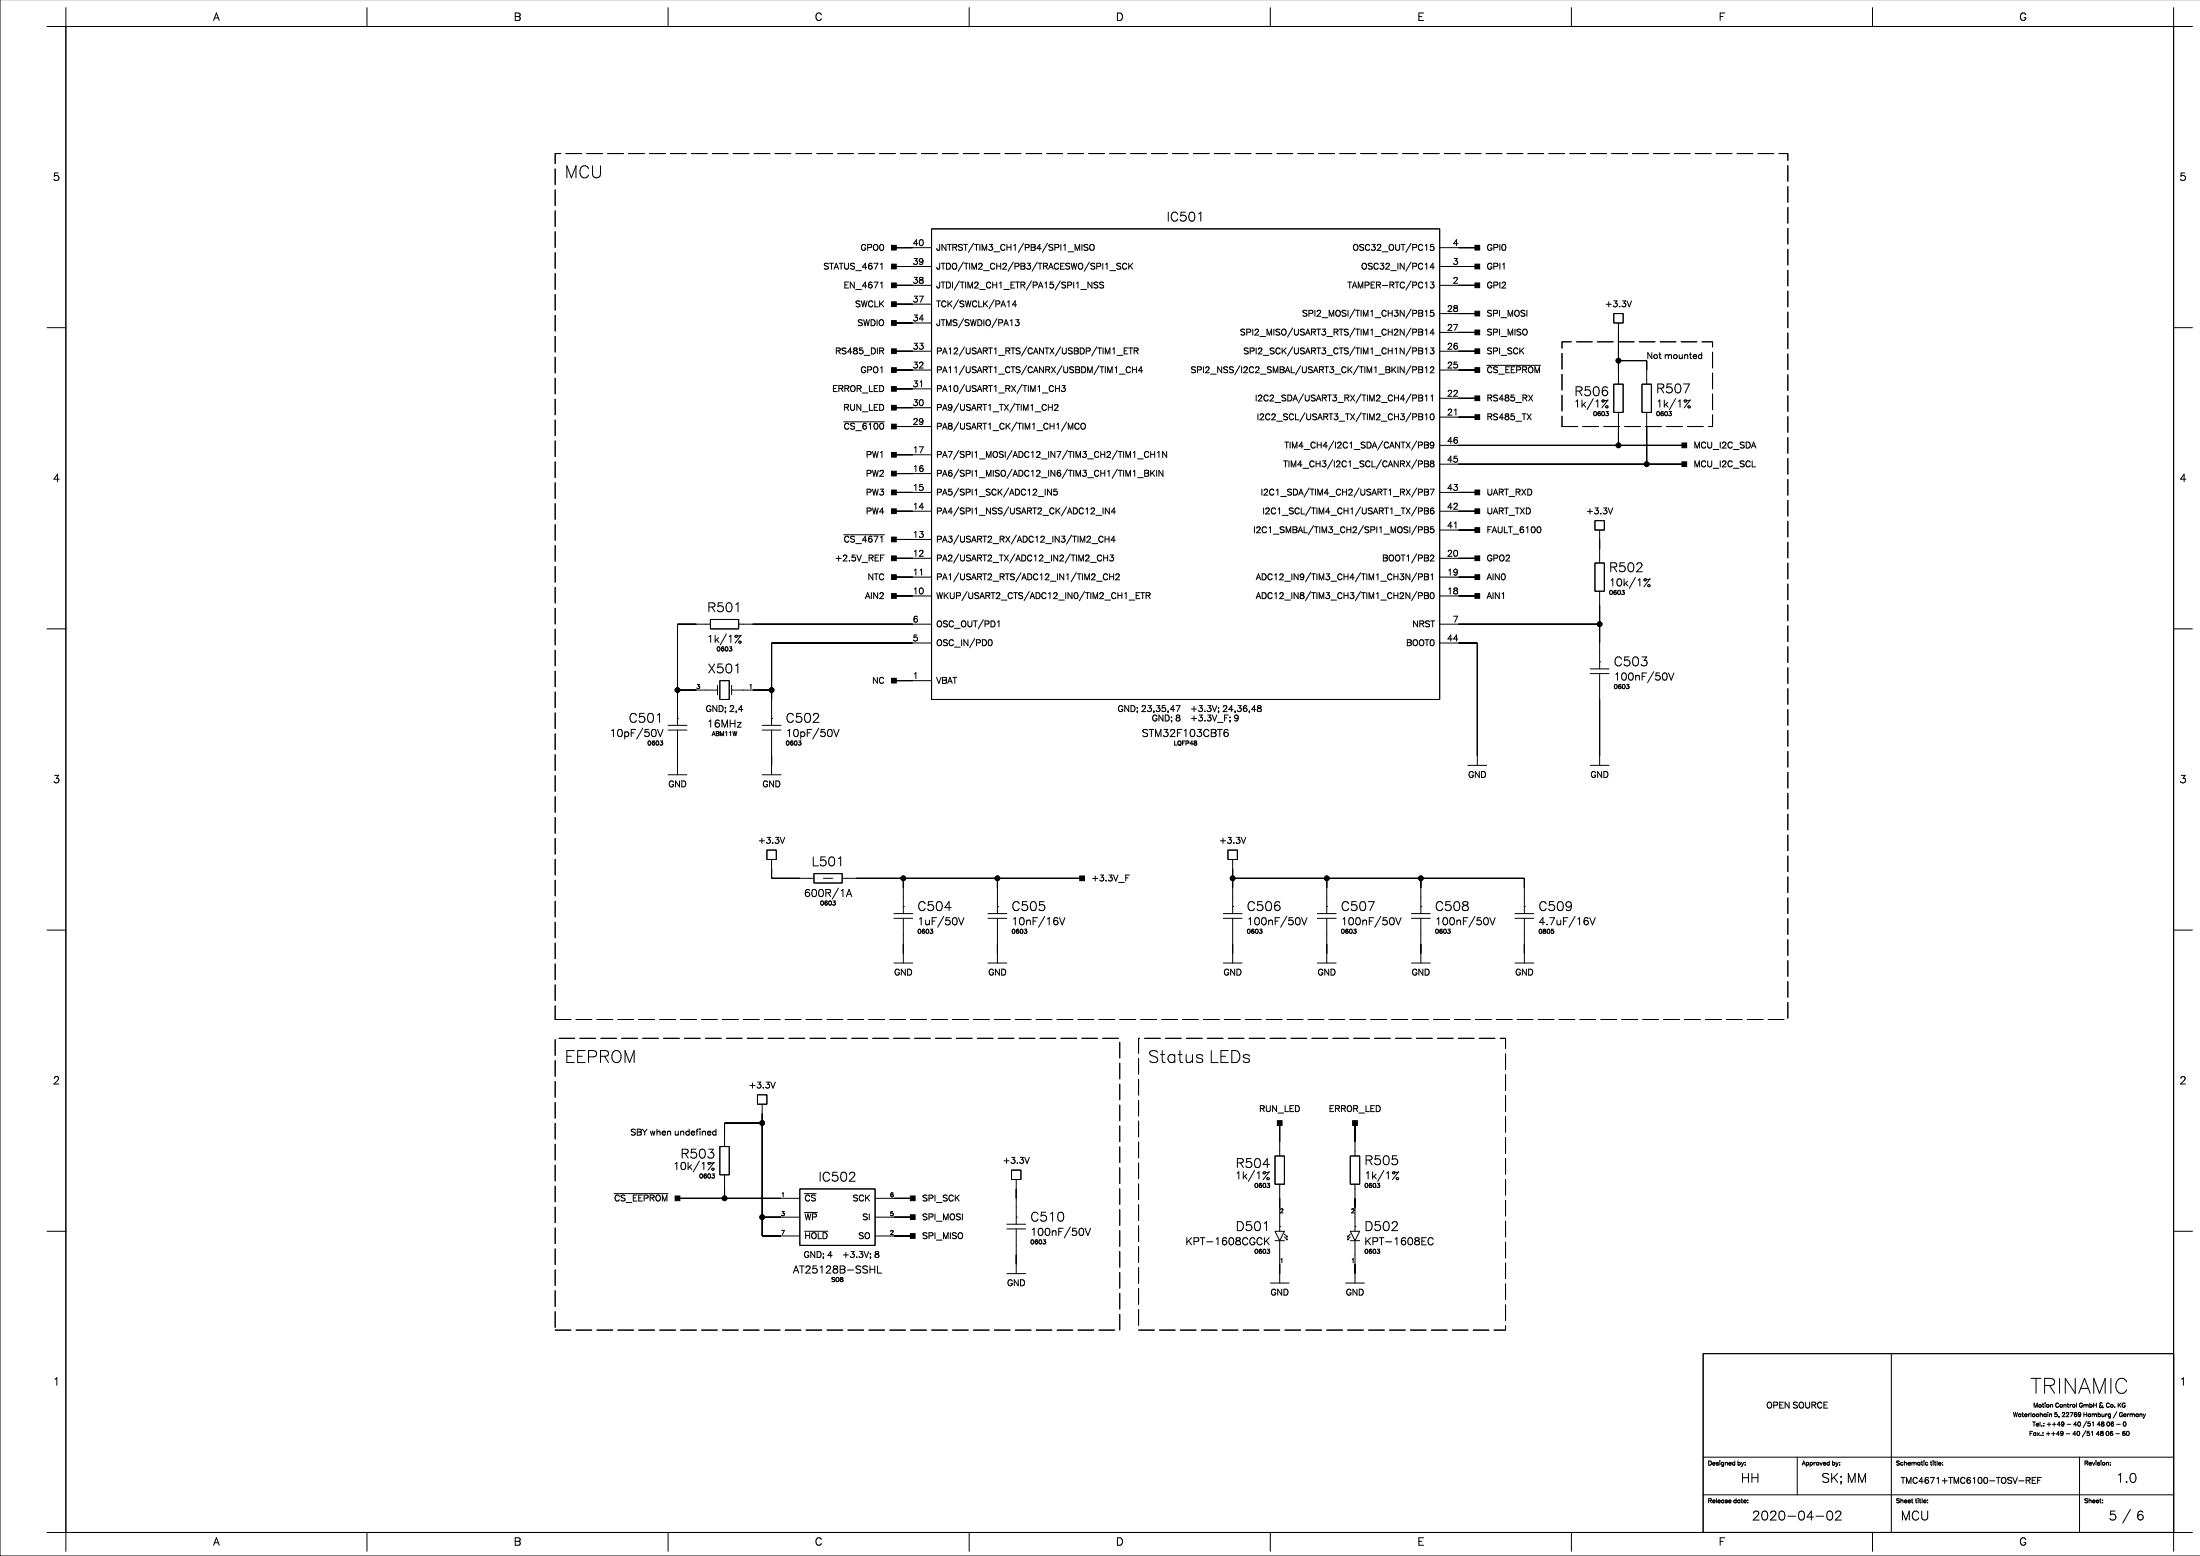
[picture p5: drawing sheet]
<svg xmlns="http://www.w3.org/2000/svg" width="594mm" height="420mm" viewBox="0 0 594 420" stroke-linecap="round" stroke-linejoin="round" font-family="sans-serif">
<g fill="none" stroke="#000" stroke-width=".27">
<path d="M0 -.1v419.9h593.8M17.8 7.1h568.8v406.4h-568.8zM17.8 2.1v5h-5.1M99 2.1v5M180.3 2.1v5M261.6 2.1v5M342.8 2.1v5M424.1 2.1v5M505.3 2.1v5M586.6 2.1v5h5.1M241.2 77h10.2M241.2 71.9h10.2"/>
<path d="M241.2 66.8h10.2M251.4 61.7h137.1v127h-137.1zM380.8 75.8l-1.4 2.5M388.5 77h10.2M388.5 71.9h10.2M388.5 66.8h10.2M12.7 88.4h5.1M241.2 99.8h10.2M241.2 94.8h10.2M241.2 87.1h10.2M241.2 82.1h10.2M258.7 80.9l-1.4 2.4"/>
<path d="M260.1 85.9l-1.4 2.5M268.3 80.9l-1.4 2.4M269.1 85.9l-1.4 2.5M388.5 99.8h10.2M388.5 94.8h10.2M388.5 89.7h10.2M388.5 84.6h10.2M401.2 98.6h14.6M435.5 84.6h2.6v2.5h-2.6zM436.8 87.1v16.5M436.8 97.3h7.6v6.3M586.6 88.4h5.1"/>
<path d="M227.7 113.8h11M241.2 115.1h10.2M241.2 110h10.2M241.2 104.9h10.2M388.5 112.5h10.2M388.5 107.5h10.2M430 107.5l-1.7 3M435.5 103.6h2.6v7.7h-2.6zM436.8 111.3v8.9M443.1 103.6h2.6v7.7h-2.6zM444.4 111.3v13.9M452.2 107.5l-1.7 3"/>
<path d="M241.2 137.9h10.2M241.2 132.9h10.2M241.2 127.8h10.2M241.2 122.7h10.2M388.5 137.9h10.2M388.5 132.9h10.2M388.5 125.2h66.1M388.5 120.2h66.1M227.7 144.3h11M241.2 155.7h10.2M241.2 150.6h10.2M241.2 145.5h10.2"/>
<path d="M382.3 149.4l-1.3 2.5M388.5 155.7h10.2M388.5 150.6h10.2M388.5 143h10.2M430.4 140.5h2.6v2.5h-2.6zM430.4 151.9h2.6v7.6h-2.6zM431.7 143v8.9M431.7 159.5v21M441.4 155.8l-1.7 3M12.7 169.7h5.1M191.7 167.1h7.6v2.6h-7.6zM191.7 168.4h-8.9v27.3"/>
<path d="M196 171l-1.6 3M199.3 168.4h52.1M241.2 160.8h10.2M251.4 173.5h-43.2v22.2M388.5 173.5h10.2v33M388.5 168.4h43.2M388.5 160.8h10.2M431.7 178.6h.1M586.6 169.7h5.1M180.3 197h5.1M180.3 195.7h5.1M182.8 193.8h.1"/>
<path d="M182.8 197v12M182.8 186.2h10.8M193.6 184.9v2.5M194.3 183.6h2.5v5.1h-2.5zM195.5 183.6h.1M197.4 186.2h10.8M197.4 184.9v2.5M205.7 197h5.1M205.7 195.7h5.1M208.2 193.8h.1M208.2 197v12M241.2 183.6h10.2"/>
<path d="M429.2 181.7h5M429.2 180.5h5M431.7 181.7v24.8M446.3 181.2l-1.6 2.9M180.3 209h5.1M205.7 209h5.1M396.1 206.5h5.1M429.2 206.5h5M207 229.3h2.5v2.6h-2.5zM208.2 231.9v5.1h11.5M219.7 235.7h7.6v2.5h-7.6zM222.2 237h2.5"/>
<path d="M226.3 239.6l-1.7 3M227.3 237h64.7M243.8 237v9.5M269.2 237v9.5M331.4 229.3h2.5v2.6h-2.5zM332.7 231.9v14.6M332.7 237h78.7v9.5M358.1 237v9.5M383.5 237v9.5M12.7 250.9h5.1M241.2 259.8h5.1M241.2 247.8h5.1"/>
<path d="M241.2 246.5h5.1M243.8 244.6h.1M243.8 247.8v12M254.7 247.2l-1.7 3M266.6 259.8h5.1M266.6 247.8h5.1M266.6 246.5h5.1M269.2 244.6h.1M269.2 247.8v12M281.9 247.2l-1.6 3M330.1 259.8h5.1M330.1 247.8h5.1"/>
<path d="M330.1 246.5h5.1M332.7 244.6h.1M332.7 247.8v12M347.3 247.2l-1.7 3M355.5 259.8h5.1M355.5 247.8h5.1M355.5 246.5h5.1M358.1 244.6h.1M358.1 247.8v12M372.7 247.2l-1.7 3M380.9 259.8h5.1M380.9 247.8h5.1"/>
<path d="M380.9 246.5h5.1M383.5 244.6h.1M383.5 247.8v12M398.1 247.2l-1.7 3M408.8 259.8h5.1M408.8 247.8h5.1M408.8 246.5h5.1M411.4 244.6h.1M411.4 247.8v12M425.1 247.2l-1.7 3M586.6 250.9h5.1M204.4 295.4h2.6v2.5h-2.6z"/>
<path d="M205.7 297.9v35.6h10.2M188.7 313.2l-1.6 3M194.3 309.3h2.5v7.7h-2.5zM195.5 317v6.3M205.7 303h-10.2v6.3M273 315.7h2.5v2.5h-2.5zM274.3 318.2v12.1M338.6 315.8l-1.7 2.9M344.1 311.9h2.5v7.6h-2.5zM345.4 303v8.9M345.4 319.5v12.7M364.4 311.9h2.5v7.6h-2.5z"/>
<path d="M365.7 303v8.9M365.7 319.5v12.7M373.5 315.8l-1.7 2.9M12.7 332.2h5.1M165.8 322h14.5M182.8 323.3h33.1M205.7 328.4h10.2M215.9 320.8h20.3v15.2h-20.3zM217.1 332.2h6.3M236.2 323.3h10.1M236.2 328.4h10.1M236.2 333.5h10.1"/>
<path d="M271.7 331.6h5.1M271.7 330.3h5.1M274.3 328.4h.1M274.3 331.6v12M288.9 331l-1.7 3M344.1 334.7h2.5M345.4 330.9h.1M345.4 334.7l1.2-2.5h-2.5l1.3 2.5v11.5M346.6 333l.8 .7h-.3M346.6 333.7l.8 .8h-.3M347.4 333.5v.2M347.4 334.2v.3"/>
<path d="M363.6 333.5v.2M363.6 334.2v.3M364.4 333l-.8 .7h.3M364.4 333.7l-.8 .8h.3M364.4 334.7h2.5M365.7 330.9h.1M365.7 334.7l-1.3-2.5h2.5l-1.2 2.5v11.5M586.6 332.2h5.1M271.7 343.6h5.1M342.8 346.2h5.1M363.1 346.2h5.1M459.6 365.2h127v48.3h-127z"/>
<path d="M510.4 365.2v48.3M459.6 393.1h127M485 393.1v10.2M561.2 393.1v20.4M562.9 386l-.9 1.7M563.2 383.4l-1 1.7M12.7 413.5h5.1v5M99 413.5v5M180.3 413.5v5M261.6 413.5v5M342.8 413.5v5M424.1 413.5v5"/>
<path d="M459.6 403.3h127M505.3 413.5v5M574.9 407.2l-2 3.7M591.7 413.5h-5.1v5"/>
<circle cx="436.8" cy="97.3" r=".63"/>
<circle cx="436.8" cy="120.2" r=".63"/>
<circle cx="444.4" cy="125.2" r=".63"/>
<circle cx="431.7" cy="168.4" r=".63"/>
<circle cx="182.8" cy="186.2" r=".63"/>
<circle cx="208.2" cy="186.2" r=".63"/>
<circle cx="243.8" cy="237" r=".63"/>
<circle cx="269.2" cy="237" r=".63"/>
<circle cx="332.7" cy="237" r=".63"/>
<circle cx="358.1" cy="237" r=".63"/>
<circle cx="383.5" cy="237" r=".63"/>
<circle cx="205.7" cy="303" r=".63"/>
<circle cx="195.5" cy="323.3" r=".63"/>
<circle cx="205.7" cy="328.4" r=".63"/>
</g>
<path d="M149.8 41.4h332.7v233.7h-332.7zM421.5 92.2h40.7v22.9h-40.7zM149.8 280.1h152.4v78.8h-152.4zM307.3 280.1h99v78.8h-99z" fill="none" stroke="#000" stroke-width=".27" stroke-dasharray="4.2 1.4"/>
<g fill="#000" stroke="#000" stroke-width=".27">
<path d="M240.6 76.3h1.3v1.3h-1.3z" fill-rule="evenodd"/>
<path d="M240.6 66.2h1.3v1.3h-1.3z" fill-rule="evenodd"/>
<path d="M240.6 71.3h1.3v1.2h-1.3z" fill-rule="evenodd"/>
<path d="M241.2 77h5.1z" fill-rule="evenodd"/>
<path d="M241.2 66.8h5.1z" fill-rule="evenodd"/>
<path d="M241.2 71.9h5.1z" fill-rule="evenodd"/>
<path d="M398.1 66.2h1.2v1.3h-1.2z" fill-rule="evenodd"/>
<path d="M398.1 76.3h1.2v1.3h-1.2z" fill-rule="evenodd"/>
<path d="M398.1 71.3h1.2v1.2h-1.2z" fill-rule="evenodd"/>
<path d="M393.6 66.8h5.1z" fill-rule="evenodd"/>
<path d="M393.6 77h5.1z" fill-rule="evenodd"/>
<path d="M393.6 71.9h5.1z" fill-rule="evenodd"/>
<path d="M240.6 81.4h1.3v1.3h-1.3z" fill-rule="evenodd"/>
<path d="M240.6 86.5h1.3v1.3h-1.3z" fill-rule="evenodd"/>
<path d="M240.6 94.1h1.3v1.3h-1.3z" fill-rule="evenodd"/>
<path d="M241.2 82.1h5.1z" fill-rule="evenodd"/>
<path d="M241.2 87.1h5.1z" fill-rule="evenodd"/>
<path d="M241.2 99.8h5.1z" fill-rule="evenodd"/>
<path d="M241.2 94.8h5.1z" fill-rule="evenodd"/>
<path d="M398.1 84h1.2v1.2h-1.2z" fill-rule="evenodd"/>
<path d="M398.1 89h1.2v1.3h-1.2z" fill-rule="evenodd"/>
<path d="M398.1 94.1h1.2v1.3h-1.2z" fill-rule="evenodd"/>
<path d="M393.6 84.6h5.1z" fill-rule="evenodd"/>
<path d="M393.6 89.7h5.1z" fill-rule="evenodd"/>
<path d="M393.6 94.8h5.1z" fill-rule="evenodd"/>
<path d="M393.6 99.8h5.1z" fill-rule="evenodd"/>
<path d="M436.8 89.7v7.6z" fill-rule="evenodd"/>
<path d="M436.8 97.3v2.5z" fill-rule="evenodd"/>
<path d="M444.4 97.3v2.5z" fill-rule="evenodd"/>
<path d="M436.8 97.3h7.6z" fill-rule="evenodd"/>
<path d="M240.6 114.4h1.3v1.3h-1.3z" fill-rule="evenodd"/>
<path d="M240.6 109.4h1.3v1.2h-1.3z" fill-rule="evenodd"/>
<path d="M240.6 104.3h1.3v1.3h-1.3z" fill-rule="evenodd"/>
<path d="M240.6 99.2h1.3v1.3h-1.3z" fill-rule="evenodd"/>
<path d="M241.2 115.1h5.1z" fill-rule="evenodd"/>
<path d="M241.2 110h5.1z" fill-rule="evenodd"/>
<path d="M241.2 104.9h5.1z" fill-rule="evenodd"/>
<path d="M398.1 99.2h1.2v1.3h-1.2z" fill-rule="evenodd"/>
<path d="M398.1 106.8h1.2v1.3h-1.2z" fill-rule="evenodd"/>
<path d="M398.1 111.9h1.2v1.3h-1.2z" fill-rule="evenodd"/>
<path d="M393.6 107.5h5.1z" fill-rule="evenodd"/>
<path d="M393.6 112.5h5.1z" fill-rule="evenodd"/>
<path d="M436.8 115.1v5.1z" fill-rule="evenodd"/>
<path d="M444.4 115.1v10.1z" fill-rule="evenodd"/>
<path d="M240.6 122.1h1.3v1.2h-1.3z" fill-rule="evenodd"/>
<path d="M240.6 127.1h1.3v1.3h-1.3z" fill-rule="evenodd"/>
<path d="M240.6 137.3h1.3v1.3h-1.3z" fill-rule="evenodd"/>
<path d="M240.6 132.2h1.3v1.3h-1.3z" fill-rule="evenodd"/>
<path d="M241.2 122.7h5.1z" fill-rule="evenodd"/>
<path d="M241.2 127.8h5.1z" fill-rule="evenodd"/>
<path d="M241.2 137.9h5.1z" fill-rule="evenodd"/>
<path d="M241.2 132.9h5.1z" fill-rule="evenodd"/>
<path d="M398.1 132.2h1.2v1.3h-1.2z" fill-rule="evenodd"/>
<path d="M398.1 137.3h1.2v1.3h-1.2z" fill-rule="evenodd"/>
<path d="M393.6 132.9h5.1z" fill-rule="evenodd"/>
<path d="M393.6 137.9h5.1z" fill-rule="evenodd"/>
<path d="M393.6 120.2h43.2z" fill-rule="evenodd"/>
<path d="M393.6 125.2h50.8z" fill-rule="evenodd"/>
<path d="M453.9 119.5h1.3v1.3h-1.3z" fill-rule="evenodd"/>
<path d="M453.9 124.6h1.3v1.3h-1.3z" fill-rule="evenodd"/>
<path d="M436.8 120.2h17.8z" fill-rule="evenodd"/>
<path d="M444.4 125.2h10.2z" fill-rule="evenodd"/>
<path d="M240.6 144.9h1.3v1.3h-1.3z" fill-rule="evenodd"/>
<path d="M240.6 155.1h1.3v1.2h-1.3z" fill-rule="evenodd"/>
<path d="M240.6 150h1.3v1.3h-1.3z" fill-rule="evenodd"/>
<path d="M241.2 145.5h5.1z" fill-rule="evenodd"/>
<path d="M241.2 155.7h5.1z" fill-rule="evenodd"/>
<path d="M241.2 150.6h5.1z" fill-rule="evenodd"/>
<path d="M398.1 142.4h1.2v1.2h-1.2z" fill-rule="evenodd"/>
<path d="M398.1 150h1.2v1.3h-1.2z" fill-rule="evenodd"/>
<path d="M398.1 155.1h1.2v1.2h-1.2z" fill-rule="evenodd"/>
<path d="M393.6 143h5.1z" fill-rule="evenodd"/>
<path d="M393.6 150.6h5.1z" fill-rule="evenodd"/>
<path d="M393.6 155.7h5.1z" fill-rule="evenodd"/>
<path d="M431.7 145.5v2.6z" fill-rule="evenodd"/>
<path d="M182.8 168.4v17.8z" fill-rule="evenodd"/>
<path d="M182.8 168.4h5.1z" fill-rule="evenodd"/>
<path d="M208.2 173.5v12.7z" fill-rule="evenodd"/>
<path d="M240.6 160.1h1.3v1.3h-1.3z" fill-rule="evenodd"/>
<path d="M203.2 168.4h43.1z" fill-rule="evenodd"/>
<path d="M208.2 173.5h38.1z" fill-rule="evenodd"/>
<path d="M241.2 160.8h5.1z" fill-rule="evenodd"/>
<path d="M398.1 160.1h1.2v1.3h-1.2z" fill-rule="evenodd"/>
<path d="M393.6 173.5h5.1z" fill-rule="evenodd"/>
<path d="M398.7 173.5v30.5z" fill-rule="evenodd"/>
<path d="M393.6 160.8h5.1z" fill-rule="evenodd"/>
<path d="M431.7 168.4v5.1z" fill-rule="evenodd"/>
<path d="M393.6 168.4h38.1z" fill-rule="evenodd"/>
<path d="M431.7 163.3v5.1z" fill-rule="evenodd"/>
<path d="M182.8 186.2v2.5z" fill-rule="evenodd"/>
<path d="M182.8 186.2h5.1z" fill-rule="evenodd"/>
<path d="M208.2 186.2v2.5z" fill-rule="evenodd"/>
<path d="M203.2 186.2h5z" fill-rule="evenodd"/>
<path d="M240.6 183h1.3v1.3h-1.3z" fill-rule="evenodd"/>
<path d="M241.2 183.6h5.1z" fill-rule="evenodd"/>
<path d="M431.7 188.7v15.3z" fill-rule="evenodd"/>
<path d="M182.8 204v2.5z" fill-rule="evenodd"/>
<path d="M208.2 204v2.5z" fill-rule="evenodd"/>
<path d="M208.2 234.4v2.6z" fill-rule="evenodd"/>
<path d="M208.2 237h7.7z" fill-rule="evenodd"/>
<path d="M243.8 237v2.5z" fill-rule="evenodd"/>
<path d="M231.1 237h12.7z" fill-rule="evenodd"/>
<path d="M269.2 237v2.5z" fill-rule="evenodd"/>
<path d="M243.8 237h25.4z" fill-rule="evenodd"/>
<path d="M291.4 236.3h1.3v1.3h-1.3z" fill-rule="evenodd"/>
<path d="M269.2 237h22.8z" fill-rule="evenodd"/>
<path d="M332.7 237v2.5z" fill-rule="evenodd"/>
<path d="M332.7 234.4v2.6z" fill-rule="evenodd"/>
<path d="M358.1 237v2.5z" fill-rule="evenodd"/>
<path d="M332.7 237h25.4z" fill-rule="evenodd"/>
<path d="M383.5 237v2.5z" fill-rule="evenodd"/>
<path d="M358.1 237h25.4z" fill-rule="evenodd"/>
<path d="M411.4 237v2.5z" fill-rule="evenodd"/>
<path d="M383.5 237h27.9z" fill-rule="evenodd"/>
<path d="M243.8 254.7v2.6z" fill-rule="evenodd"/>
<path d="M269.2 254.7v2.6z" fill-rule="evenodd"/>
<path d="M332.7 254.7v2.6z" fill-rule="evenodd"/>
<path d="M358.1 254.7v2.6z" fill-rule="evenodd"/>
<path d="M383.5 254.7v2.6z" fill-rule="evenodd"/>
<path d="M411.4 254.7v2.6z" fill-rule="evenodd"/>
<path d="M195.5 303v2.5z" fill-rule="evenodd"/>
<path d="M195.5 303h10.2z" fill-rule="evenodd"/>
<path d="M205.7 300.5v2.5z" fill-rule="evenodd"/>
<path d="M205.7 303v25.4z" fill-rule="evenodd"/>
<path d="M344.7 302.4h1.3v1.2h-1.3z" fill-rule="evenodd"/>
<path d="M345.4 303v5.1z" fill-rule="evenodd"/>
<path d="M365 302.4h1.3v1.2h-1.3z" fill-rule="evenodd"/>
<path d="M365.7 303v5.1z" fill-rule="evenodd"/>
<path d="M182.2 322.7h1.3v1.2h-1.3z" fill-rule="evenodd"/>
<path d="M195.5 320.8v2.5z" fill-rule="evenodd"/>
<path d="M182.8 323.3h12.7z" fill-rule="evenodd"/>
<path d="M205.7 328.4v5.1z" fill-rule="evenodd"/>
<path d="M195.5 323.3h15.3z" fill-rule="evenodd"/>
<path d="M205.7 333.5h5.1z" fill-rule="evenodd"/>
<path d="M205.7 328.4h5.1z" fill-rule="evenodd"/>
<path d="M245.7 322.7h1.3v1.2h-1.3z" fill-rule="evenodd"/>
<path d="M245.7 327.8h1.3v1.2h-1.3z" fill-rule="evenodd"/>
<path d="M245.7 332.8h1.3v1.3h-1.3z" fill-rule="evenodd"/>
<path d="M241.2 323.3h5.1z" fill-rule="evenodd"/>
<path d="M241.2 328.4h5.1z" fill-rule="evenodd"/>
<path d="M241.2 333.5h5.1z" fill-rule="evenodd"/>
<path d="M274.3 320.8v2.5z" fill-rule="evenodd"/>
<path d="M274.3 338.5v2.6z" fill-rule="evenodd"/>
<path d="M345.4 323.3v2.5z" fill-rule="evenodd"/>
<path d="M365.7 323.3v2.5z" fill-rule="evenodd"/>
<path d="M345.4 341.1v2.5z" fill-rule="evenodd"/>
<path d="M365.7 341.1v2.5z" fill-rule="evenodd"/>
<circle cx="436.8" cy="97.3" r=".63"/>
<circle cx="436.8" cy="120.2" r=".63"/>
<circle cx="444.4" cy="125.2" r=".63"/>
<circle cx="431.7" cy="168.4" r=".63"/>
<circle cx="182.8" cy="186.2" r=".63"/>
<circle cx="208.2" cy="186.2" r=".63"/>
<circle cx="243.8" cy="237" r=".63"/>
<circle cx="269.2" cy="237" r=".63"/>
<circle cx="332.7" cy="237" r=".63"/>
<circle cx="358.1" cy="237" r=".63"/>
<circle cx="383.5" cy="237" r=".63"/>
<circle cx="205.7" cy="303" r=".63"/>
<circle cx="195.5" cy="323.3" r=".63"/>
<circle cx="205.7" cy="328.4" r=".63"/>
</g>
<g font-size="6">
<text x="547.9" y="374.9">T</text>
<text x="551" y="374.9">RI</text>
<text x="556.6" y="374.9">N</text>
<text x="560.8" y="374.9">AM</text>
<text x="568.9" y="374.9">I</text>
<text x="570.4" y="374.9">C</text>
</g>
<g font-size="4.9">
<text x="152.4" y="47.1">M</text>
<text x="156.1" y="47.1">CU</text>
<text x="152.4" y="285.8">EEPROM</text>
<text x="309.8" y="285.8">St</text>
<text x="314.7" y="285.8">a</text>
<text x="317.7" y="285.8">t</text>
<text x="319.5" y="285.8">u</text>
<text x="322.4" y="285.8">s LEDs</text>
</g>
<g font-size="3.5">
<text x="314.8" y="59">I</text>
<text x="315.8" y="59">C501</text>
<text x="424.9" y="106.1">R506</text>
<text x="446.9" y="105.4">R507</text>
<text x="434.2" y="153.6">R502</text>
<text x="190.9" y="164.4">R501</text>
<text x="435.5" y="179">C503</text>
<text x="190.9" y="180.9">X501</text>
<text x="169.7" y="194.2">C501</text>
<text x="212" y="194.2">C502</text>
<text x="219" y="233">L501</text>
<text x="247.6" y="245">C504</text>
<text x="273" y="245">C505</text>
<text x="336.5" y="245">C506</text>
<text x="361.9" y="245">C507</text>
<text x="387.3" y="245">C508</text>
<text x="415.2" y="245">C509</text>
<text x="183.6" y="311.8">R503</text>
<text x="333.5" y="314.4">R504</text>
<text x="368.2" y="313.6">R505</text>
<text x="220.9" y="318">I</text>
<text x="221.8" y="318">C502</text>
<text x="278.1" y="328.8">C51</text>
<text x="285.1" y="328.8">0</text>
<text x="333.5" y="331.4">D501</text>
<text x="368.2" y="331.4">D502</text>
<text x="469.8" y="399.3">H</text>
<text x="472.3" y="399.3">H</text>
<text x="491.6" y="399.3">SK; M</text>
<text x="501.1" y="399.3">M</text>
<text x="571" y="399.3">1</text>
<text x="573.3" y="399.3">.0</text>
<text x="472.8" y="409.5">2020-04</text>
<text x="489.6" y="409.5">-02</text>
<text x="513" y="409.5">M</text>
<text x="515.7" y="409.5">CU</text>
<text x="569.1" y="409.5">5 / 6</text>
</g>
<g font-size="2.8">
<text x="57.5" y="5">A</text>
<text x="138.7" y="5">B</text>
<text x="219.9" y="5">C</text>
<text x="301.2" y="5">D</text>
<text x="382.5" y="5">E</text>
<text x="463.8" y="5">F</text>
<text x="545" y="5">G</text>
<text x="14.3" y="48.2">5</text>
<text x="588.2" y="48.2">5</text>
<text x="424.7" y="109.3">1k/1%</text>
<text x="446.9" y="109.3">1k/1%</text>
<text x="14.3" y="129.4">4</text>
<text x="588.2" y="129.4">4</text>
<text x="434.2" y="157.5">10k/1%</text>
<text x="190.8" y="172.8">1k/1%</text>
<text x="435.5" y="182.9">100nF/50V</text>
<text x="190.8" y="195.6">16MHz</text>
<text x="164.5" y="198.2">10pF/50V</text>
<text x="212" y="198.2">10pF/50V</text>
<text x="308.1" y="198.2">STM32F103CBT6</text>
<text x="14.3" y="210.7">3</text>
<text x="588.2" y="210.7">3</text>
<text x="217" y="241.3">600R/1A</text>
<text x="247.6" y="249">1uF/50V</text>
<text x="273" y="249">10nF/16V</text>
<text x="336.5" y="249">100nF/50V</text>
<text x="361.9" y="249">100nF/50V</text>
<text x="387.3" y="249">100nF/50V</text>
<text x="415.2" y="249">4.7uF/16V</text>
<text x="14.3" y="291.9">2</text>
<text x="588.2" y="291.9">2</text>
<text x="181.6" y="315">10k/1%</text>
<text x="333.3" y="317.5">1k/1%</text>
<text x="368.2" y="317.5">1k/1%</text>
<text x="278.1" y="332.8">100nF/50V</text>
<text x="319.9" y="335.3">KPT-1608CGCK</text>
<text x="368.2" y="335.3">KPT-1608EC</text>
<text x="214" y="342.9">AT25128B-SSHL</text>
<text x="14.3" y="373.2">1</text>
<text x="588.2" y="373.2">1</text>
<text x="57.5" y="416.4">A</text>
<text x="138.7" y="416.4">B</text>
<text x="219.9" y="416.4">C</text>
<text x="301.2" y="416.4">D</text>
<text x="382.5" y="416.4">E</text>
<text x="463.8" y="416.4">F</text>
<text x="545" y="416.4">G</text>
</g>
<g font-size="2.5">
<text x="246.3" y="65.7">40</text>
<text x="392.1" y="65.7">4</text>
<text x="232.2" y="67">GPO0</text>
<text x="246.3" y="70.8">39</text>
<text x="252.7" y="67">JNTRST/TIM3_CH1/PB4/SPI1_MISO</text>
<text x="365" y="67">OSC32_OUT/PC15</text>
<text x="392.1" y="70.8">3</text>
<text x="401.2" y="67">GPI0</text>
<text x="222.2" y="72.1">STATUS_4671</text>
<text x="227.7" y="77.2">EN_4671</text>
<text x="246.3" y="75.9">38</text>
<text x="252.7" y="77.2">JTDI/TIM2_CH1_ETR/PA15/SPI1_NSS</text>
<text x="252.7" y="72.1">JTDO/TIM2_CH2/PB3/TRACESWO/SPI1_SCK</text>
<text x="363.6" y="77.2">TAMPER-RTC/PC13</text>
<text x="367.3" y="72.1">OSC32_IN/PC14</text>
<text x="392.1" y="75.9">2</text>
<text x="401.2" y="77.2">GPI2</text>
<text x="401.2" y="72.1">GPI1</text>
<text x="230.8" y="82.3">SWCLK</text>
<text x="246.3" y="81">37</text>
<text x="252.7" y="82.3">TCK/SWCLK/PA14</text>
<text x="390.5" y="83.5">28</text>
<text x="433.2" y="82.3">+3.3V</text>
<text x="231.4" y="87.3">SWDIO</text>
<text x="246.3" y="86.1">34</text>
<text x="252.7" y="87.3">JTMS/SWDIO/PA13</text>
<text x="334.6" y="89.9">SPI2_MISO/USART3_RTS/TIM1_CH2N/PB14</text>
<text x="351.4" y="84.8">SPI2_MOSI/TIM1_CH3N/PB15</text>
<text x="390.5" y="88.6">27</text>
<text x="401.2" y="84.8">SPI_MOSI</text>
<text x="401.2" y="89.9">SPI_MISO</text>
<text x="225.4" y="95">RS485_DIR</text>
<text x="246.3" y="93.7">33</text>
<text x="252.7" y="95">PA12/USART1_RTS/CANTX/USBDP/TIM1_ETR</text>
<text x="335.5" y="95">SPI2_SCK/USART3_CTS/TIM1_CH1N/PB13</text>
<text x="390.5" y="93.7">26</text>
<text x="401.2" y="95">SPI_SCK</text>
<text x="232.2" y="100">GPO1</text>
<text x="246.3" y="98.8">32</text>
<text x="252.7" y="100">PA11/USART1_CTS/CANRX/USBDM/TIM1_CH4</text>
<text x="321.3" y="100">SPI2_NSS/I2C2_SMBAL/USART3_CK/TIM1_BKIN/PB12</text>
<text x="390.5" y="98.8">25</text>
<text x="401.2" y="100">CS_EEPROM</text>
<text x="444.4" y="96.2">Not mounted</text>
<text x="224.6" y="105.1">ERROR_LED</text>
<text x="246.3" y="103.8">31</text>
<text x="252.7" y="105.1">PA10/USART1_RX/TIM1_CH3</text>
<text x="338.7" y="107.6">I2C2_SDA/USART3_RX/TIM2_CH4/PB11</text>
<text x="390.5" y="106.4">22</text>
<text x="401.2" y="107.6">RS485_RX</text>
<text x="227.6" y="110.2">RUN_LED</text>
<text x="246.3" y="108.9">30</text>
<text x="246.3" y="114">29</text>
<text x="252.7" y="110.2">PA9/USART1_TX/TIM1_CH2</text>
<text x="339.2" y="112.7">I2C2_SCL/USART3_TX/TIM2_CH3/PB10</text>
<text x="390.5" y="111.5">21</text>
<text x="401.2" y="112.7">RS485_TX</text>
<text x="227.7" y="115.3">CS_6100</text>
<text x="252.7" y="115.3">PA8/USART1_CK/TIM1_CH1/MCO</text>
<text x="390.5" y="119.1">46</text>
<text x="233.7" y="122.9">PW1</text>
<text x="246.3" y="121.6">17</text>
<text x="252.7" y="122.9">PA7/SPI1_MOSI/ADC12_IN7/TIM3_CH2/TIM1_CH1N</text>
<text x="346.3" y="125.4">TIM4_CH3/I2C1_SCL/CANRX/PB8</text>
<text x="346.6" y="120.3">TIM4_CH4/I2C1_SDA/CANTX/PB9</text>
<text x="390.5" y="124.2">45</text>
<text x="457.1" y="120.3">MCU_I2C_SDA</text>
<text x="457.1" y="125.4">MCU_I2C_SCL</text>
<text x="233.7" y="128">PW2</text>
<text x="246.3" y="126.7">16</text>
<text x="246.3" y="131.8">15</text>
<text x="252.7" y="128">PA6/SPI1_MISO/ADC12_IN6/TIM3_CH1/TIM1_BKIN</text>
<text x="390.5" y="131.8">43</text>
<text x="233.7" y="133">PW3</text>
<text x="246.3" y="136.9">14</text>
<text x="252.7" y="133">PA5/SPI1_SCK/ADC12_IN5</text>
<text x="340.2" y="133">I2C1_SDA/TIM4_CH2/USART1_RX/PB7</text>
<text x="390.5" y="136.9">42</text>
<text x="401.2" y="133">UART_RXD</text>
<text x="233.7" y="138.1">PW4</text>
<text x="252.7" y="138.1">PA4/SPI1_NSS/USART2_CK/ADC12_IN4</text>
<text x="338.2" y="143.2">I2C1_SMBAL/TIM3_CH2/SPI1_MOSI/PB5</text>
<text x="340.7" y="138.1">I2C1_SCL/TIM4_CH1/USART1_TX/PB6</text>
<text x="390.5" y="141.9">41</text>
<text x="401.2" y="143.2">FAULT_6100</text>
<text x="401.2" y="138.1">UART_TXD</text>
<text x="428.1" y="138.1">+3.3V</text>
<text x="227.7" y="145.7">CS_4671</text>
<text x="246.3" y="144.5">13</text>
<text x="246.3" y="149.5">12</text>
<text x="252.7" y="145.7">PA3/USART2_RX/ADC12_IN3/TIM2_CH4</text>
<text x="390.5" y="149.5">20</text>
<text x="225.3" y="150.8">+2.5V_REF</text>
<text x="234.2" y="155.9">NTC</text>
<text x="246.3" y="154.6">11</text>
<text x="252.7" y="155.9">PA1/USART2_RTS/ADC12_IN1/TIM2_CH2</text>
<text x="252.7" y="150.8">PA2/USART2_TX/ADC12_IN2/TIM2_CH3</text>
<text x="338.9" y="155.9">ADC12_IN9/TIM3_CH4/TIM1_CH3N/PB1</text>
<text x="373" y="150.8">BOOT1/PB2</text>
<text x="390.5" y="154.6">19</text>
<text x="401.2" y="150.8">GPO2</text>
<text x="401.2" y="155.9">AIN0</text>
<text x="233.5" y="161">AIN2</text>
<text x="246.3" y="159.7">10</text>
<text x="252.7" y="161">WKUP/USART2_CTS/ADC12_IN0/TIM2_CH1_ETR</text>
<text x="338.9" y="161">ADC12_IN8/TIM3_CH3/TIM1_CH2N/PB0</text>
<text x="390.5" y="159.7">18</text>
<text x="401.2" y="161">AIN1</text>
<text x="246.3" y="167.3">6</text>
<text x="392.1" y="167.3">7</text>
<text x="246.3" y="172.4">5</text>
<text x="252.7" y="173.7">OSC_IN/PD0</text>
<text x="252.7" y="168.6">OSC_OUT/PD1</text>
<text x="379.5" y="173.7">BOOT0</text>
<text x="381.2" y="168.6">NRST</text>
<text x="390.5" y="172.4">44</text>
<text x="235.4" y="183.8">NC</text>
<text x="246.3" y="182.6">1</text>
<text x="252.7" y="183.8">VBAT</text>
<text x="190.5" y="191.4">GND; 2,4</text>
<text x="301.6" y="191.4">GND; 23,35,47</text>
<text x="321.2" y="191.4">+3.3V; 24,36,48</text>
<text x="310.8" y="194">GND; 8</text>
<text x="321.2" y="194">+3.3V_F; 9</text>
<text x="396.2" y="209.2">GND</text>
<text x="429.2" y="209.2">GND</text>
<text x="180.4" y="211.8">GND</text>
<text x="205.8" y="211.8">GND</text>
<text x="204.6" y="227">+3.3V</text>
<text x="329" y="227">+3.3V</text>
<text x="294.6" y="237.2">+3.3V_F</text>
<text x="241.3" y="262.6">GND</text>
<text x="266.7" y="262.6">GND</text>
<text x="330.2" y="262.6">GND</text>
<text x="355.6" y="262.6">GND</text>
<text x="381" y="262.6">GND</text>
<text x="408.9" y="262.6">GND</text>
<text x="202.1" y="293">+3.3V</text>
<text x="339.8" y="299.4">RUN_LED</text>
<text x="358.6" y="299.4">ERROR_LED</text>
<text x="170.1" y="305.7">SBY when undefined</text>
<text x="270.6" y="313.3">+3.3V</text>
<text x="165.8" y="323.5">CS_EEPROM</text>
<text x="217.1" y="323.5">CS</text>
<text x="230.1" y="323.5">SCK</text>
<text x="248.9" y="323.5">SPI_SCK</text>
<text x="217.1" y="328.6">WP</text>
<text x="232.7" y="328.6">SI</text>
<text x="248.9" y="328.6">SPI_MOSI</text>
<text x="217.1" y="333.7">HOLD</text>
<text x="231.7" y="333.7">SO</text>
<text x="248.9" y="333.7">SPI_MISO</text>
<text x="216.9" y="338.7">GND; 4</text>
<text x="227.3" y="338.7">+3.3V; 8</text>
<text x="271.8" y="346.4">GND</text>
<text x="342.9" y="348.9">GND</text>
<text x="363.2" y="348.9">GND</text>
<text x="476.7" y="379.4">OPEN SOURCE</text>
<text x="513" y="399.7">TMC4671+TMC6100-TOSV-REF</text>
</g>
<g font-size="1.8">
<text x="429.9" y="111.7">0603</text>
<text x="446.9" y="111.7">0603</text>
<text x="434.2" y="160">0603</text>
<text x="193.4" y="175.2">0603</text>
<text x="187.9" y="185.4">3</text>
<text x="202.1" y="185.4">1</text>
<text x="435.5" y="185.4">0603</text>
<text x="174.7" y="200.6">0603</text>
<text x="192.1" y="198.1">ABM11W</text>
<text x="212" y="200.6">0603</text>
<text x="316.8" y="200.6">LQFP48</text>
<text x="221.3" y="243.8">0603</text>
<text x="247.6" y="251.4">0603</text>
<text x="273" y="251.4">0603</text>
<text x="336.5" y="251.4">0603</text>
<text x="361.9" y="251.4">0603</text>
<text x="387.3" y="251.4">0603</text>
<text x="415.2" y="251.4">0805</text>
<text x="188.7" y="317.4">0603</text>
<text x="210.8" y="322.5">1</text>
<text x="240.2" y="322.5">6</text>
<text x="338.5" y="319.9">0603</text>
<text x="368.2" y="319.9">0603</text>
<text x="210.8" y="327.6">3</text>
<text x="240.2" y="327.6">5</text>
<text x="345.4" y="326.8">2</text>
<text x="364.6" y="326.8">2</text>
<text x="210.8" y="332.6">7</text>
<text x="240.2" y="332.6">2</text>
<text x="278.1" y="335.2">0603</text>
<text x="338.5" y="337.7">0603</text>
<text x="345.4" y="340.3">1</text>
<text x="364.6" y="340.3">1</text>
<text x="368.2" y="337.7">0603</text>
<text x="224.3" y="345.3">SO8</text>
<text x="543.3" y="381.8">Waterloohain 5, 22769 Hamburg / Germany</text>
<text x="548.7" y="379.2">Motion Control GmbH &amp; Co. KG</text>
<text x="547.6" y="386.9">Fax.: ++49 - 40 /51</text>
<text x="548.5" y="384.3">Tel.: ++49 - 40 /51</text>
<text x="565.6" y="386.9">48</text>
<text x="565.8" y="384.3">48</text>
<text x="568.2" y="386.9">06 - 60</text>
<text x="568.4" y="384.3">06 - 0</text>
<text x="460.9" y="394.9">Designed by:</text>
<text x="486.3" y="394.9">Approved by:</text>
<text x="511.7" y="394.9">Schematic title:</text>
<text x="562.5" y="394.9">Revision:</text>
<text x="460.9" y="405">Release date:</text>
<text x="511.7" y="405">Sheet title:</text>
<text x="562.5" y="405">Sheet:</text>
</g>
</svg>
